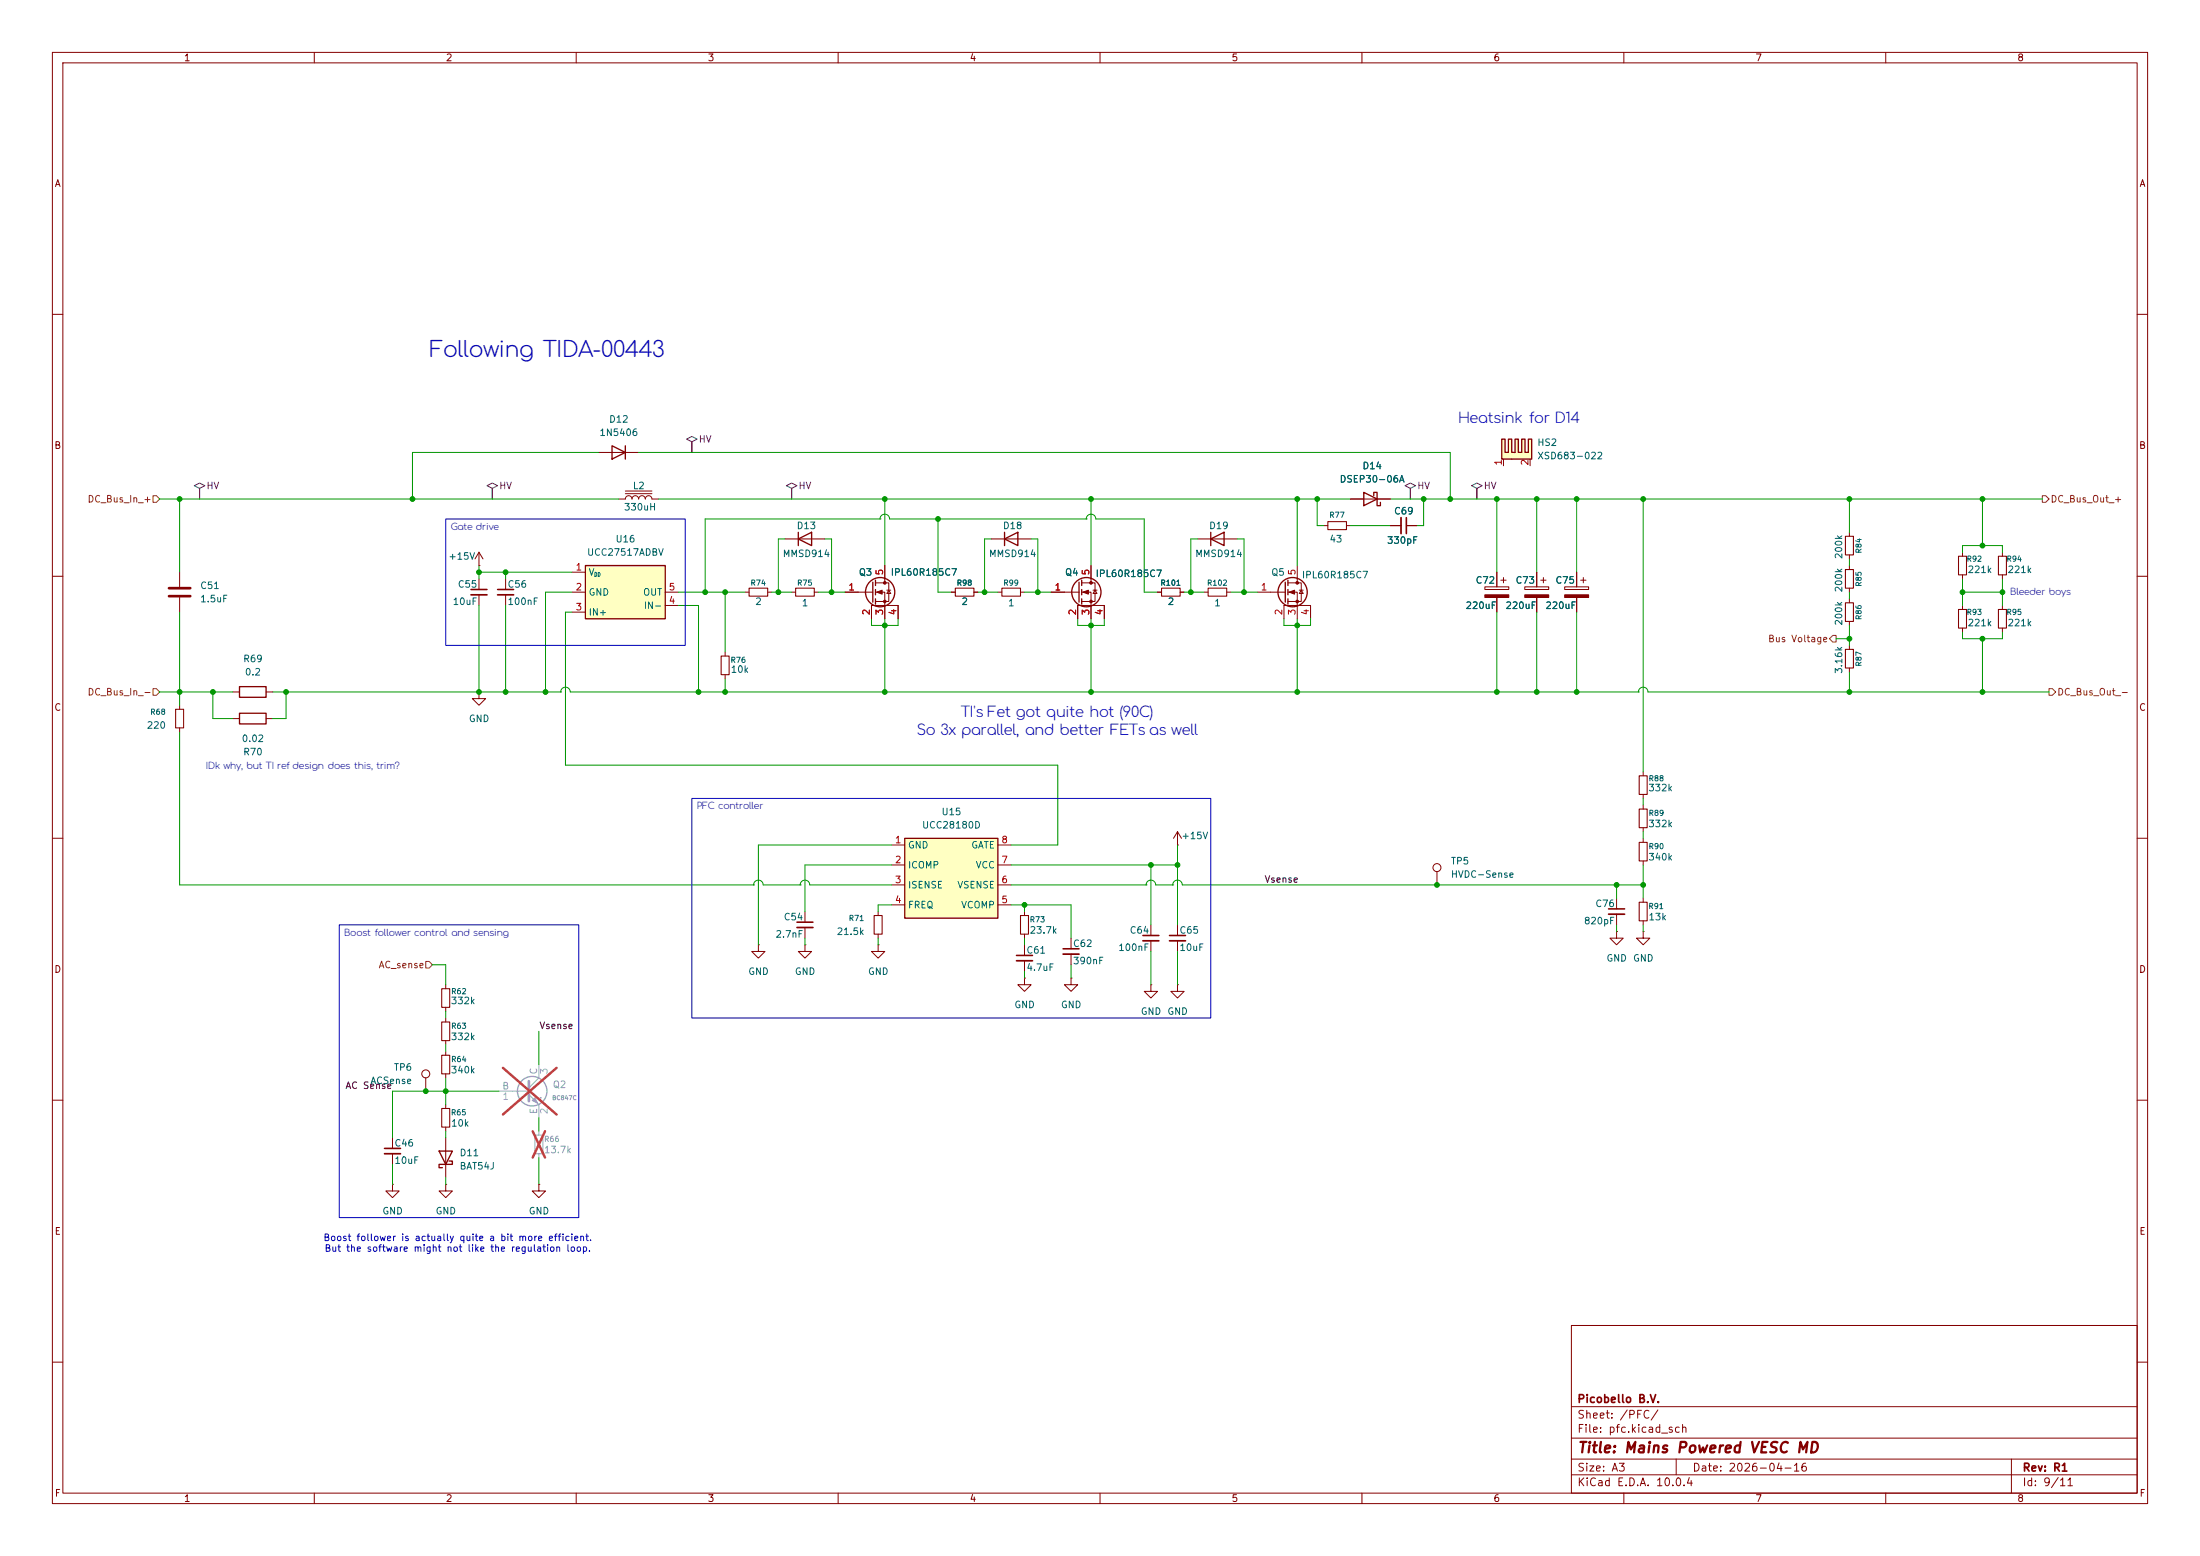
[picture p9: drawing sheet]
<svg xmlns="http://www.w3.org/2000/svg" width="420mm" height="297mm" viewBox="0 0 420 297" stroke-linecap="round" stroke-linejoin="round" font-family="sans-serif">
<g fill="none" stroke="#840000" stroke-width=".19">
<path d="M10 10h400v277h-400zM12 12h396v273h-396zM60 10v2M110 10v2M160 10v2M210 10v2M260 10v2M310 10v2M360 10v2M10 60h2M408 60h2M10 110h2"/>
<path d="M34.3 109.2v2.8M34.3 114v2.8M408 110h2M10 160h2M408 160h2M153.7 174v2M153.7 177v2.1M144.8 180.3v1.3h-1.3l1.3 1.3 1.2-1.3h-1.2M144.8 180.3h.1M10 210h2M408 210h2M300 253h108v32h-108z"/>
<path d="M10 260h2M300 278.5h108M300 274.5h108M300 268.5h108M320 278.5v3M384 278.5v6.5M408 260h2M60 285v2M110 285v2M160 285v2M210 285v2M260 285v2"/>
<path d="M300 281.5h108M310 285v2M360 285v2"/>
</g>
<path d="M32.3 112.3h4M32.3 113.8h4" fill="none" stroke="#840000" stroke-width=".51"/>
<path d="M152.1 176h3.1" fill="none" stroke="#840000" stroke-width=".3"/>
<path d="M152.1 177h3.1" fill="none" stroke="#840000" stroke-width=".33"/>
<path d="M172.7 160h17.8v15.3h-17.8z" fill="#ffffc2"/>
<g fill="none" stroke="#840000" stroke-width=".25">
<path d="M152.4 102.9l2.5-1.3v2.5zM152.4 101.6v2.5M166.6 111.1v3.8M167.1 110.7v1.1M167.1 112.5v1M167.1 114.3v1M231.1 102.9l2.6-1.3v2.5zM231.1 101.6v2.5M45.7 131.1h5.1v2h-5.1zM172.7 160h17.8v15.3h-17.8zM83.8 219.7h2.6l-1.3 2.5zM85.7 221.6h.7v.6h-2.6v.7h.7"/>
<circle cx="168" cy="113" r="2.79"/>
</g>
<g fill="none" stroke="#840000" stroke-width=".19">
<path d="M91.4 108h.1M91.4 105.4l.8 1.3M91.4 105.4l-.7 1.3M91.4 105.4v2.6M91.4 110.5v2M91.4 113.5v2.1M96.5 110.5v2M96.5 113.5v2.1M142.2 113h.8M146.6 113h.7M149.9 102.9h7.6M151.1 113h.8"/>
<path d="M155.4 113h.8M161.3 113h5.3M166.4 118.1v-2.5h5v2.5M167.1 111.3h2.6v3.5h-2.6M167.1 113h1.8v5.1M168.9 108v3.3M169.3 112.6h.8M169.7 112.6l.4 .7h-.8zM221 113h.7M225.3 113h.8M228.6 102.9h7.6M229.9 113h.7"/>
<path d="M234.2 113h.7M353.1 101.6v.8M353.1 105.9v.8M353.1 108v.7M353.1 112.3v.7M374.6 105.4v.8M374.6 109.7v.8M374.6 115.6v.7M374.6 119.9v.8M382.3 105.4v.8M382.3 109.7v.8M382.3 115.6v.7"/>
<path d="M382.3 119.9v.8M34.3 134.6v.8M34.3 138.9v.8M44.4 132.1h1.3M50.8 132.1h1.3M91.4 132.1v1.3h-1.2l1.2 1.2 1.3-1.2h-1.3M91.4 132.1h.1M138.4 124.5v.7M138.4 128.8v.7M353.1 123.2v.8M353.1 127.5v.8M167.6 174v.8"/>
<path d="M167.6 178.3v.8M170.2 161.3h2.5M170.2 165.1h2.5M170.2 168.9h2.5M170.2 172.7h2.5M190.5 161.3h2.5M190.5 165.1h2.5M190.5 168.9h2.5M190.5 172.7h2.5M195.6 174v.8M195.6 178.3v.8M204.5 179.1v2"/>
<path d="M274.3 166.4v2.5M85.1 188v.7M85.1 192.3v.7M85.1 194.3v.8M85.1 198.6v.8M153.7 180.3v1.3h-1.3l1.3 1.3 1.2-1.3h-1.2M153.7 180.3h.1M167.6 180.3v1.3h-1.2l1.2 1.3 1.3-1.3h-1.3M167.6 180.3h.1M195.6 186.7v1.3h-1.3l1.3 1.2 1.2-1.2h-1.2M195.6 186.7h.1M195.6 180.3v2.1"/>
<path d="M195.6 183.4v2M204.5 186.7v1.3h-1.3l1.3 1.2 1.2-1.2h-1.2M204.5 186.7h.1M204.5 182.1v2.1M219.7 188v1.2h-1.3l1.3 1.3 1.3-1.3h-1.3M219.7 188h.1M224.8 188v1.2h-1.3l1.3 1.3 1.3-1.3h-1.3M224.8 188h.1M74.9 217.2v2M81.3 205.7v2.6M85.1 200.7v.7M85.1 205v.7"/>
<path d="M85.1 210.8v.8M85.1 215.1v.8M85.1 217.2v7.6M74.9 226.1v1.2h1.3l-1.3 1.3-1.2-1.3h1.2M74.9 226.1h.1M74.9 220.2v2M85.1 226.1v1.2h1.3l-1.3 1.3-1.3-1.3h1.3M85.1 226.1h.1M102.9 226.1v1.2h1.2l-1.2 1.3-1.3-1.3h1.3M102.9 226.1h.1"/>
<circle cx="274.3" cy="165.6" r=".76"/>
<circle cx="81.3" cy="205" r=".76"/>
</g>
<path d="M89.9 112.5h3.1M95 112.5h3M194.1 182.4h3M202.9 181.1h3.1M73.4 219.2h3.1" fill="none" stroke="#840000" stroke-width=".3"/>
<path d="M89.9 113.5h3.1M95 113.5h3M194.1 183.4h3M202.9 182.1h3.1M73.4 220.2h3.1" fill="none" stroke="#840000" stroke-width=".33"/>
<g fill="none" stroke="#840000" stroke-width=".2">
<path d="M143 112.3h3.6v1.5h-3.6zM151.9 112.3h3.5v1.5h-3.5zM221.7 112.3h3.6v1.5h-3.6zM230.6 112.3h3.6v1.5h-3.6zM352.3 102.4h1.5v3.5h-1.5zM352.3 108.7h1.5v3.6h-1.5zM373.9 106.2h1.5v3.5h-1.5zM373.9 116.3h1.5v3.6h-1.5zM381.5 106.2h1.5v3.5h-1.5zM381.5 116.3h1.5v3.6h-1.5zM33.5 135.4h1.6v3.5h-1.6zM137.7 125.2h1.5v3.6h-1.5z"/>
<path d="M352.3 124h1.5v3.5h-1.5zM166.9 174.8h1.5v3.5h-1.5zM194.8 174.8h1.5v3.5h-1.5zM84.3 188.7h1.6v3.6h-1.6zM84.3 195.1h1.6v3.5h-1.6zM84.3 201.4h1.6v3.6h-1.6zM84.3 211.6h1.6v3.5h-1.6z"/>
</g>
<g fill="#840000" stroke="#840000" stroke-width=".19">
<path d="M167.4 113l1-.4v.8z"/>
<circle cx="168.9" cy="111.3" r=".25"/>
<circle cx="168.9" cy="114.8" r=".25"/>
</g>
<path d="M102.1 216.7h1.5v3.5h-1.5z" fill="none" stroke="#a1a1a1" stroke-width=".2"/>
<path d="M95.2 208.3h5.8M101 208.9l1.9 1.9v2.6M102.9 203.2v2.5l-1.9 1.9M102.9 215.9v.8M103.1 209.6h.1M102.9 220.2v.8" fill="none" stroke="#a1a1a1" stroke-width=".19"/>
<path d="M96 203.8l10.3 8.9M101.7 215.9l2.3 5M104 215.9l-2.3 5M106.3 203.8l-10.3 8.9" fill="none" stroke="#e12e31" stroke-width=".46"/>
<path d="M101 206.4v3.8" fill="none" stroke="#a1a1a1" stroke-width=".51"/>
<circle cx="101.6" cy="208.3" r="2.82" fill="none" stroke="#a1a1a1" stroke-width=".25"/>
<path d="M101.6 210.1l.5-.5 .5 1z" fill="#a1a1a1" stroke="#a1a1a1" stroke-width=".19"/>
<path d="M111.8 108h15.2v10.1h-15.2z" fill="#ffffc2"/>
<g fill="none" stroke="#840000" stroke-width=".25">
<path d="M111.8 108h15.2v10.1h-15.2zM206 111.1v3.8M206.5 110.7v1.1M206.5 112.5v1M206.5 114.3v1M45.7 136.1h5.1v2.1h-5.1z"/>
<circle cx="207.4" cy="113" r="2.79"/>
</g>
<g fill="none" stroke="#840000" stroke-width=".19">
<path d="M109.2 109.2h2.6M109.2 113h2.6M109.2 116.8h2.6M127 113h2.5M127 115.6h2.5M190.5 113h.8M194.8 113h.8M200.7 113h5.3M205.7 118.1v-2.5h5.1v2.5M206.5 111.3h2.5v3.5h-2.5M206.5 113h1.8v5.1M208.3 108v3.3"/>
<path d="M208.7 112.6h.7M209 112.6l.4 .7h-.7zM353.1 114.3v.8M353.1 118.6v.8M44.4 137.2h1.3M50.8 137.2h1.3M224.8 158.8l-.8 1.2M224.8 158.8l.8 1.2M224.8 158.8v2.5M313.7 147.3v.8M313.7 151.6v.8M313.7 153.7v.7"/>
<path d="M313.7 158v.8M224.8 161.3h.1M224.8 176.5v2.1M224.8 179.6v2M308.6 177.8v1.3h-1.3l1.3 1.2 1.3-1.2h-1.3M308.6 177.8h.1M308.6 171.5v2M308.6 174.5v2M313.7 177.8v1.3h-1.3l1.3 1.2 1.3-1.2h-1.3M313.7 177.8h.1M313.7 160v.8M313.7 164.3v.8"/>
<path d="M313.7 171.5v.7M313.7 175.8v.7"/>
</g>
<g fill="#840000" stroke="#840000" stroke-width=".19">
<path d="M206.8 113l1-.4v.8z"/>
<circle cx="208.3" cy="111.3" r=".25"/>
<circle cx="208.3" cy="114.8" r=".25"/>
</g>
<path d="M191.3 112.3h3.5v1.5h-3.5zM352.3 115.1h1.5v3.5h-1.5zM312.9 154.4h1.6v3.6h-1.6zM312.9 148.1h1.6v3.5h-1.6zM312.9 160.8h1.6v3.5h-1.6zM312.9 172.2h1.6v3.6h-1.6z" fill="none" stroke="#840000" stroke-width=".2"/>
<path d="M223.3 178.6h3M307.1 173.5h3" fill="none" stroke="#840000" stroke-width=".3"/>
<path d="M223.3 179.6h3M307.1 174.5h3" fill="none" stroke="#840000" stroke-width=".33"/>
<g fill="#ffffc2">
<path d="M286.7 83.8h.6v2.6h.7v-2.6h.6v2.6h.6l-.6 1.2h-1.9z"/>
<path d="M289.2 83.8h.7v2.6h.6v-2.6h.6v2.6h.7v-2.6h.6v3.8h-3.8l.6-1.2z"/>
</g>
<g fill="none" stroke="#840000" stroke-width=".25">
<path d="M116.8 85.1l2.6 1.3-2.6 1.2zM119.4 85.1v2.5M260.3 94l2.6 1.3-2.6 1.2zM262.3 94.6v-.6h.6v2.5h.6v-.6M286.7 83.8h.6v2.6h.7v-2.6h.6v2.6h.6v-2.6h.7v2.6h.6v-2.6h.6v2.6h.7v-2.6h.6v3.8h-5.7zM191.8 102.9l2.5-1.3v2.5zM191.8 101.6v2.5M245.4 111.1v3.8M245.9 110.7v1.1M245.9 112.5v1M245.9 114.3v1"/>
<circle cx="246.8" cy="113" r="2.79"/>
</g>
<g fill="none" stroke="#840000" stroke-width=".19">
<path d="M114.3 86.4h7.6M118.1 95.3h1.3a.64 .64 0 0 1 .6-.7 .64 .64 0 0 1 .6 .7 .64 .64 0 0 1 .7-.7 .64 .64 0 0 1 .6 .7 .64 .64 0 0 1 .7-.7 .64 .64 0 0 1 .6 .7 .64 .64 0 0 1 .6-.7 .64 .64 0 0 1 .7 .7h1.2M119.4 94.2h5.1M119.4 93.7h5.1M257.8 95.3h7.6M287 87.6v1.3M292.1 87.6v1.3M161.3 113h2.5M166.4 115.6v2.5M168.9 108v2.5M168.9 115.6v2.5M171.4 115.6v2.5"/>
<path d="M181.6 113h.8M185.9 113h.8M189.2 102.9h7.6M200.7 113h2.5M205.7 115.6v2.5M208.3 108v2.5M208.3 115.6v2.5M210.8 115.6v2.5M221 113h.7M225.3 113h.8M240 113h5.4M245.1 118.1v-2.5h5.1v2.5"/>
<path d="M245.9 111.3h2.5v3.5h-2.5M245.9 113h1.7v5.1M247.6 108v3.3M248 112.6h.8M248.4 112.6l.4 .7h-.8zM252.7 100.3h.8M257 100.3h.8M265.4 100.3h2.1M268.5 100.3h2M283.5 112h4.5v.5h-4.5zM285.7 109.2v2.8M285.7 114v2.8"/>
<path d="M286.5 110.7h1M287 110.2v1.1M291.1 112h4.6v.5h-4.6zM293.4 109.2v2.8M293.4 114v2.8M294.1 110.7h1M294.6 110.2v1.1M298.7 112h4.6v.5h-4.6zM301 109.2v2.8M301 114v2.8M301.8 110.7h1M302.3 110.2v1.1"/>
<path d="M219.7 176.5v2.1M219.7 179.6v2"/>
</g>
<path d="M268.5 98.8v3.1M218.2 178.6h3" fill="none" stroke="#840000" stroke-width=".3"/>
<path d="M267.5 98.8v3.1M218.2 179.6h3" fill="none" stroke="#840000" stroke-width=".33"/>
<path d="M253.5 99.6h3.5v1.5h-3.5zM182.4 112.3h3.5v1.5h-3.5z" fill="none" stroke="#840000" stroke-width=".2"/>
<g fill="#840000" stroke="#840000" stroke-width=".19">
<path d="M283.5 113.5h4.5v.5h-4.5z"/>
<path d="M291.1 113.5h4.6v.5h-4.6z"/>
<path d="M298.7 113.5h4.6v.5h-4.6z"/>
<path d="M246.1 113l1-.4v.8z"/>
<circle cx="247.6" cy="111.3" r=".25"/>
<circle cx="247.6" cy="114.8" r=".25"/>
</g>
<path d="M37.1 92.7l1-.5 1 .5-1 .5v2.1v-2.1zM93 92.7l1-.5 1 .5-1 .5v2.1v-2.1zM131.1 83.8l1-.5 1 .5-1 .5v2.1v-2.1zM150.1 92.7l1-.5 1 .5-1 .5v2.1v-2.1zM268.2 92.7l1-.5 1.1 .5-1.1 .5v2.1v-2.1zM280.9 92.7l1-.5 1.1 .5-1.1 .5v2.1v-2.1z" fill="none" stroke="#484848" stroke-width=".19"/>
<path d="M29.2 94.6h.6l.7 .7-.7 .6h-.6zM389.9 94.6h.6l.7 .7-.7 .6h-.6zM29.2 131.4h.6l.7 .7-.7 .6h-.6zM349.9 121.3h.6v1.3h-.6l-.7-.7zM391.2 131.4h.6l.6 .7-.6 .6h-.6zM81.3 183.5h.6l.6 .7-.6 .6h-.6z" fill="none" stroke="#725600" stroke-width=".19"/>
<g fill="none" stroke="#009600" stroke-width=".19">
<path d="M30.5 95.3h87.6M34.3 95.3v13.9M114.3 86.4h-35.6v8.9M121.9 86.4h155v8.9M125.7 95.3h132.1M168 99.1h.1M168 99.1a.91 .91 0 0 1 .9-1 .91 .91 0 0 1 .9 1h37.6M168 99.1h-33.4v13.9M168.9 95.3v12.7M179.1 99.1v13.9h2.5M207.4 99.1h.1M207.4 99.1a.91 .91 0 0 1 .9-1 .91 .91 0 0 1 .9 1h9.2v13.9h2.6"/>
<path d="M208.3 95.3v12.7M247.6 95.3v12.7M251.5 95.3v5h1.2M265.4 95.3h124.5M271.8 95.3v5h-1.3M285.7 95.3v13.9M293.4 95.3v13.9M301 95.3v13.9M313.7 95.3v52M353.1 95.3v6.3M378.5 95.3v8.8M34.3 116.8v17.8"/>
<path d="M91.4 108v2.5M91.4 115.6v16.5M91.4 109.2h17.8M96.5 109.2v1.3M96.5 115.6v16.5M109.2 113h-5.1v19.1M109.2 116.8h-1.3v29.3h94v15.2h-8.9M129.5 113h12.7M129.5 115.6h3.8v16.5M138.4 113v11.5M147.3 113h3.8M149.9 102.9h-1.3v10.1"/>
<path d="M156.2 113h5.1M157.5 102.9h1.2v10.1M166.4 118.1v1.3h5v-1.3M168.9 118.1v14M186.7 113h3.8M189.2 102.9h-1.2v10.1M195.6 113h5.1M196.8 102.9h1.3v10.1M205.7 118.1v1.3h5.1v-1.3M208.3 118.1v14M226.1 113h3.8M228.6 102.9h-1.3v10.1"/>
<path d="M234.9 113h5.1M236.2 102.9h1.3v10.1M245.1 118.1v1.3h5.1v-1.3M247.6 118.1v14M257.8 100.3h7.6M285.7 116.8v15.3M293.4 116.8v15.3M301 116.8v15.3M353.1 106.7v1.3M353.1 113v1.3M353.1 119.4v3.8M374.6 113h7.7"/>
<path d="M374.6 105.4v-1.3h7.7v1.3M374.6 110.5v5.1M382.3 110.5v5.1M30.5 132.1h13.9M34.3 139.7v29.2h109.6M40.6 132.1v5.1h3.8M52.1 132.1h54.9M54.6 132.1v5.1h-2.5M107 132.1h.1M107 132.1a.91 .91 0 0 1 .9-.9 .91 .91 0 0 1 1 .9h203.9M138.4 129.5v2.6M312.8 132.1h.1"/>
<path d="M312.8 132.1a.91 .91 0 0 1 .9-.9 .91 .91 0 0 1 .9 .9h76.6M350.5 121.9h2.6M353.1 128.3v3.8M374.6 120.7v1.2h7.7v-1.2M378.5 121.9v10.2M313.7 152.4v1.3M313.7 158.8v1.2M143.9 168.9h.1M143.9 168.9a.91 .91 0 0 1 .9-.9 .91 .91 0 0 1 .9 .9h7.1M152.8 168.9h.1M152.8 168.9a.91 .91 0 0 1 .9-.9 .91 .91 0 0 1 .9 .9h15.6M153.7 179.1v1.2"/>
<path d="M167.6 179.1v1.2M170.2 161.3h-25.4v19M170.2 172.7h-2.6v1.3M170.2 165.1h-16.5v8.9M193 168.9h25.8M193 172.7h11.5v6.4M193 165.1h31.8M195.6 172.7v1.3M195.6 179.1v1.2M218.8 168.9h.1M218.8 168.9a.91 .91 0 0 1 .9-.9 .91 .91 0 0 1 .9 .9h3.3M219.7 165.1v11.4"/>
<path d="M223.9 168.9h.1M223.9 168.9a.91 .91 0 0 1 .9-.9 .91 .91 0 0 1 .9 .9h88M224.8 161.3v15.2M308.6 168.9v2.6M308.6 176.5v1.3M313.7 165.1v6.4M313.7 176.5v1.3M82.5 184.2h2.6v3.8M85.1 193v1.3M85.1 199.4v1.3M102.9 196.9v6.3M195.6 185.4v1.3"/>
<path d="M204.5 184.2v2.5M219.7 181.6v6.4M224.8 181.6v6.4M85.1 205.7v5.1M85.1 215.9v1.3M95.2 208.3h-20.3v8.9M102.9 213.4v2.5M74.9 222.2v3.9M85.1 224.8v1.3M102.9 221v5.1"/>
</g>
<path d="M85.1 99.1h45.7v24.1h-45.7zM132.1 152.4h99v41.9h-99zM64.8 176.5h45.7v55.9h-45.7z" fill="none" stroke="#0000c2" stroke-width=".19"/>
<g fill="#009600" stroke="#009600" stroke-width=".19">
<circle cx="96.5" cy="132.1" r=".46"/>
<circle cx="104.1" cy="132.1" r=".46"/>
<circle cx="96.5" cy="109.2" r=".46"/>
<circle cx="208.3" cy="132.1" r=".46"/>
<circle cx="195.6" cy="172.7" r=".46"/>
<circle cx="168.9" cy="132.1" r=".46"/>
<circle cx="168.9" cy="119.4" r=".46"/>
<circle cx="133.3" cy="132.1" r=".46"/>
<circle cx="138.4" cy="113" r=".46"/>
<circle cx="148.6" cy="113" r=".46"/>
<circle cx="158.7" cy="113" r=".46"/>
<circle cx="198.1" cy="113" r=".46"/>
<circle cx="168.9" cy="95.3" r=".46"/>
<circle cx="179.1" cy="99.1" r=".46"/>
<circle cx="134.6" cy="113" r=".46"/>
<circle cx="138.4" cy="132.1" r=".46"/>
<circle cx="85.1" cy="208.3" r=".46"/>
<circle cx="81.3" cy="208.3" r=".46"/>
<circle cx="224.8" cy="165.1" r=".46"/>
<circle cx="219.7" cy="165.1" r=".46"/>
<circle cx="54.6" cy="132.1" r=".46"/>
<circle cx="91.4" cy="109.2" r=".46"/>
<circle cx="91.4" cy="132.1" r=".46"/>
<circle cx="34.3" cy="95.3" r=".46"/>
<circle cx="78.7" cy="95.3" r=".46"/>
<circle cx="40.6" cy="132.1" r=".46"/>
<circle cx="34.3" cy="132.1" r=".46"/>
<circle cx="374.6" cy="113" r=".46"/>
<circle cx="382.3" cy="113" r=".46"/>
<circle cx="378.5" cy="132.1" r=".46"/>
<circle cx="378.5" cy="121.9" r=".46"/>
<circle cx="378.5" cy="95.3" r=".46"/>
<circle cx="378.5" cy="104.1" r=".46"/>
<circle cx="353.1" cy="121.9" r=".46"/>
<circle cx="353.1" cy="132.1" r=".46"/>
<circle cx="251.5" cy="95.3" r=".46"/>
<circle cx="247.6" cy="95.3" r=".46"/>
<circle cx="285.7" cy="95.3" r=".46"/>
<circle cx="276.9" cy="95.3" r=".46"/>
<circle cx="271.8" cy="95.3" r=".46"/>
<circle cx="293.4" cy="95.3" r=".46"/>
<circle cx="227.3" cy="113" r=".46"/>
<circle cx="208.3" cy="95.3" r=".46"/>
<circle cx="188" cy="113" r=".46"/>
<circle cx="285.7" cy="132.1" r=".46"/>
<circle cx="274.3" cy="168.9" r=".46"/>
<circle cx="301" cy="95.3" r=".46"/>
<circle cx="293.4" cy="132.1" r=".46"/>
<circle cx="301" cy="132.1" r=".46"/>
<circle cx="313.7" cy="95.3" r=".46"/>
<circle cx="353.1" cy="95.3" r=".46"/>
<circle cx="308.6" cy="168.9" r=".46"/>
<circle cx="313.7" cy="168.9" r=".46"/>
<circle cx="247.6" cy="119.4" r=".46"/>
<circle cx="247.6" cy="132.1" r=".46"/>
<circle cx="208.3" cy="119.4" r=".46"/>
<circle cx="237.5" cy="113" r=".46"/>
</g>
<text font-size="4.2" fill="#0000c2" x="82.1" y="68.2">Following TIDA-00443</text>
<g font-size="2.8" fill="#0000c2">
<text x="278.3" y="80.7">Heatsink for D14</text>
<text x="183.4" y="136.9">TI's Fet got quite hot (90C)</text>
<text x="175" y="140.3">So 3x parallel, and better FETs as well</text>
</g>
<text font-size="2" fill="#840000" x="301" y="277.8">Title: Mains Powered VESC MD</text>
<g font-size="1.8" fill="#0000c2">
<text x="86" y="101.1">Gate drive</text>
<text x="383.8" y="113.6">Bleeder boys</text>
<text x="39.3" y="146.8">IDk why, but TI ref design does this, trim?</text>
<text x="133" y="154.5">PFC controller</text>
<text x="65.7" y="178.6">Boost follower control and sensing</text>
</g>
<g font-size="1.5" fill="#840000">
<text x="301" y="268.1">Picobello B.V.</text>
<text x="301" y="273.8">File: pfc.kicad_sch</text>
<text x="301" y="271.1">Sheet: /PFC/</text>
<text x="301" y="281.2">Size: A3</text>
<text x="323" y="281.2">Date: 2026-04-16</text>
<text x="386" y="281.2">Rev: R1</text>
<text x="301" y="284">KiCad E.D.A. 10.0.4</text>
<text x="386" y="284">Id: 9/11</text>
</g>
<g font-size="1.3" fill="#840000">
<text x="35" y="12">1</text>
<text x="85" y="12">2</text>
<text x="135" y="12">3</text>
<text x="185" y="12">4</text>
<text x="235" y="12">5</text>
<text x="285" y="12">6</text>
<text x="335" y="12">7</text>
<text x="385" y="12">8</text>
<text x="10.3" y="36">A</text>
<text x="408.3" y="36">A</text>
<text x="10.3" y="86">B</text>
<text x="408.2" y="86">B</text>
<text x="10.3" y="136">C</text>
<text x="408.2" y="136">C</text>
<text x="10.3" y="186">D</text>
<text x="408.2" y="186">D</text>
<text x="10.3" y="236">E</text>
<text x="408.3" y="236">E</text>
<text x="10.3" y="286">F</text>
<text x="35" y="287">1</text>
<text x="85" y="287">2</text>
<text x="135" y="287">3</text>
<text x="185" y="287">4</text>
<text x="235" y="287">5</text>
<text x="285" y="287">6</text>
<text x="335" y="287">7</text>
<text x="385" y="287">8</text>
<text x="408.3" y="286">F</text>
</g>
<g font-size="1.3" fill="#006464">
<text x="114.3" y="83.5">1N5406</text>
<text x="116.2" y="81">D12</text>
<text x="260" y="89.9">D14</text>
<text x="293.4" y="85.4">HS2</text>
<text x="293.4" y="88">XSD683-022</text>
<text x="120.7" y="93.7">L2</text>
<text x="255.6" y="92.4">DSEP30-06A</text>
<text x="119" y="97.7">330uH</text>
<text x="152" y="101.3">D13</text>
<text x="191.3" y="101.3">D18</text>
<text x="230.7" y="101.3">D19</text>
<text x="266" y="98.5">C69</text>
<text x="85.5" y="107.1">+15V</text>
<text x="112" y="106.4">UCC27517ADBV</text>
<text x="117.4" y="103.8">U16</text>
<text x="149.3" y="106.6">MMSD914</text>
<text x="188.7" y="106.6">MMSD914</text>
<text x="228.1" y="106.6">MMSD914</text>
<text x="253.7" y="103.8">43</text>
<text x="264.7" y="104.1">330pF</text>
<text x="352" y="106.8" transform="rotate(-90 352 106.8)">200k</text>
<text x="38.1" y="112.7">C51</text>
<text x="87.3" y="112.5">C55</text>
<text x="96.8" y="112.5">C56</text>
<text x="112.3" y="110.2">V</text>
<text x="163.8" y="110.2">Q3</text>
<text x="169.9" y="110.2">IPL60R185C7</text>
<text x="203.2" y="110.2">Q4</text>
<text x="209.1" y="110.4">IPL60R185C7</text>
<text x="242.6" y="110.2">Q5</text>
<text x="248.4" y="110.7">IPL60R185C7</text>
<text x="281.6" y="111.7">C72</text>
<text x="289.2" y="111.7">C73</text>
<text x="296.8" y="111.7">C75</text>
<text x="352" y="113.2" transform="rotate(-90 352 113.2)">200k</text>
<text x="375.5" y="109.7">221k</text>
<text x="383.1" y="109.7">221k</text>
<text x="38.1" y="115.3">1.5uF</text>
<text x="86.3" y="115.8">10uF</text>
<text x="96.8" y="115.8">100nF</text>
<text x="112.3" y="114">GND</text>
<text x="112.3" y="117.8">IN+</text>
<text x="122.7" y="114">OUT</text>
<text x="122.8" y="116.5">IN-</text>
<text x="144.1" y="115.8">2</text>
<text x="153" y="116">1</text>
<text x="183.4" y="115.8">2</text>
<text x="192.3" y="116">1</text>
<text x="222.8" y="115.8">2</text>
<text x="231.7" y="116">1</text>
<text x="279.7" y="116.5">220uF</text>
<text x="287.3" y="116.5">220uF</text>
<text x="294.9" y="116.5">220uF</text>
<text x="352" y="119.5" transform="rotate(-90 352 119.5)">200k</text>
<text x="375.5" y="119.8">221k</text>
<text x="383.1" y="119.8">221k</text>
<text x="46.3" y="126.7">R69</text>
<text x="46.6" y="129.2">0.2</text>
<text x="139.4" y="128.7">10k</text>
<text x="352" y="128.7" transform="rotate(-90 352 128.7)">3.16k</text>
<text x="27.9" y="139.4">220</text>
<text x="46" y="141.9">0.02</text>
<text x="89.4" y="138.1">GND</text>
<text x="46.3" y="144.5">R70</text>
<text x="179.6" y="155.9">U15</text>
<text x="314.6" y="151.3">332k</text>
<text x="175.9" y="158.5">UCC28180D</text>
<text x="225.5" y="160.5">+15V</text>
<text x="314.6" y="158.2">332k</text>
<text x="173.2" y="162.3">GND</text>
<text x="173.2" y="166.1">ICOMP</text>
<text x="185.3" y="162.3">GATE</text>
<text x="186.2" y="166.1">VCC</text>
<text x="276.9" y="165.3">TP5</text>
<text x="276.9" y="167.8">HVDC-Sense</text>
<text x="314.6" y="164.5">340k</text>
<text x="173.2" y="169.9">ISENSE</text>
<text x="173.2" y="173.7">FREQ</text>
<text x="182.7" y="169.9">VSENSE</text>
<text x="183.4" y="173.7">VCOMP</text>
<text x="304.5" y="173.4">C76</text>
<text x="147.9" y="179.3">2.7nF</text>
<text x="149.5" y="176">C54</text>
<text x="159.6" y="178.8">21.5k</text>
<text x="196.5" y="178.5">23.7k</text>
<text x="215.6" y="178.5">C64</text>
<text x="225.1" y="178.5">C65</text>
<text x="302.3" y="176.7">820pF</text>
<text x="314.6" y="176">13k</text>
<text x="195.8" y="182.3">C61</text>
<text x="195.8" y="185.6">4.7uF</text>
<text x="204.7" y="184.4">390nF</text>
<text x="204.7" y="181.1">C62</text>
<text x="213.4" y="181.8">100nF</text>
<text x="225.1" y="181.8">10uF</text>
<text x="306.6" y="183.9">GND</text>
<text x="311.7" y="183.9">GND</text>
<text x="86" y="192">332k</text>
<text x="142.7" y="186.4">GND</text>
<text x="151.6" y="186.4">GND</text>
<text x="165.6" y="186.4">GND</text>
<text x="193.5" y="192.7">GND</text>
<text x="202.4" y="192.7">GND</text>
<text x="217.7" y="194">GND</text>
<text x="222.8" y="194">GND</text>
<text x="86" y="198.8">332k</text>
<text x="70.6" y="207.2">ACSense</text>
<text x="75.1" y="204.7">TP6</text>
<text x="86" y="205.2">340k</text>
<text x="86" y="215.3">10k</text>
<text x="75.2" y="219.2">C46</text>
<text x="87.6" y="221">D11</text>
<text x="75.2" y="222.5">10uF</text>
<text x="87.6" y="223.5">BAT54J</text>
<text x="72.9" y="232.1">GND</text>
<text x="83.1" y="232.1">GND</text>
<text x="100.8" y="232.1">GND</text>
</g>
<g font-size="1.3" fill="#840084">
<text x="133.3" y="84.8">HV</text>
<text x="39.3" y="93.7">HV</text>
<text x="95.2" y="93.7">HV</text>
<text x="152.3" y="93.7">HV</text>
<text x="270.4" y="93.7">HV</text>
<text x="283.1" y="93.7">HV</text>
</g>
<g font-size="1.3" fill="#a90000">
<text x="287" y="89" transform="rotate(-90 287 89)">1</text>
<text x="292.1" y="89" transform="rotate(-90 292.1 89)">2</text>
<text x="109.8" y="109.2">1</text>
<text x="109.8" y="113">2</text>
<text x="127.6" y="113">5</text>
<text x="161.9" y="113">1</text>
<text x="168.9" y="109.9" transform="rotate(-90 168.9 109.9)">5</text>
<text x="201.2" y="113">1</text>
<text x="208.3" y="109.9" transform="rotate(-90 208.3 109.9)">5</text>
<text x="240.6" y="113">1</text>
<text x="247.6" y="109.9" transform="rotate(-90 247.6 109.9)">5</text>
<text x="109.8" y="116.8">3</text>
<text x="127.6" y="115.5">4</text>
<text x="166.3" y="117.5" transform="rotate(-90 166.3 117.5)">2</text>
<text x="168.9" y="117.5" transform="rotate(-90 168.9 117.5)">3</text>
<text x="171.4" y="117.5" transform="rotate(-90 171.4 117.5)">4</text>
<text x="205.7" y="117.5" transform="rotate(-90 205.7 117.5)">2</text>
<text x="208.3" y="117.5" transform="rotate(-90 208.3 117.5)">3</text>
<text x="210.8" y="117.5" transform="rotate(-90 210.8 117.5)">4</text>
<text x="245.1" y="117.5" transform="rotate(-90 245.1 117.5)">2</text>
<text x="247.6" y="117.5" transform="rotate(-90 247.6 117.5)">3</text>
<text x="250.2" y="117.5" transform="rotate(-90 250.2 117.5)">4</text>
<text x="170.7" y="161.3">1</text>
<text x="191.1" y="161.3">8</text>
<text x="170.7" y="165.1">2</text>
<text x="191.1" y="165.1">7</text>
<text x="170.7" y="168.9">3</text>
<text x="170.7" y="172.7">4</text>
<text x="191.1" y="172.7">5</text>
<text x="191.1" y="168.9">6</text>
</g>
<g font-size="1.3" fill="#725600">
<text x="16.6" y="96.2">DC_Bus_In_+</text>
<text x="391.4" y="96.2">DC_Bus_Out_+</text>
<text x="337.4" y="122.9">Bus Voltage</text>
<text x="16.6" y="133.1">DC_Bus_In_-</text>
<text x="392.6" y="133.1">DC_Bus_Out_-</text>
<text x="72.2" y="185.1">AC_sense</text>
</g>
<g font-size="1.3" fill="#0f0f0f">
<text x="241.3" y="168.8">Vsense</text>
<text x="102.9" y="196.7">Vsense</text>
<text x="65.8" y="208.2">AC Sense</text>
</g>
<g font-size="1.3" fill="#989898">
<text x="95.8" y="208.3">B</text>
<text x="102.8" y="205.2" transform="rotate(-90 102.8 205.2)">C</text>
<text x="105.4" y="208">Q2</text>
<text x="102.8" y="212.8" transform="rotate(-90 102.8 212.8)">E</text>
<text x="103.7" y="220.4">13.7k</text>
</g>
<g font-size="1.3" fill="#aaa">
<text x="104.8" y="205.2" transform="rotate(-90 104.8 205.2)">3</text>
<text x="95.8" y="210.2">1</text>
<text x="104.8" y="212.8" transform="rotate(-90 104.8 212.8)">2</text>
</g>
<g font-size="1.3" fill="#0000c2">
<text x="61.6" y="237.2">Boost follower is actually quite a bit more efficient.</text>
<text x="61.8" y="239.2">But the software might not like the regulation loop.</text>
</g>
<g font-size="1" fill="#006464">
<text x="253.7" y="99.1">R77</text>
<text x="355.6" y="105.7" transform="rotate(-90 355.6 105.7)">R84</text>
<text x="375.3" y="107.5">R92</text>
<text x="383" y="107.5">R94</text>
<text x="143.2" y="112">R74</text>
<text x="152.1" y="112">R75</text>
<text x="182.5" y="112">R98</text>
<text x="191.4" y="112">R99</text>
<text x="221.4" y="112">R101</text>
<text x="230.3" y="112">R102</text>
<text x="355.6" y="112.1" transform="rotate(-90 355.6 112.1)">R85</text>
<text x="355.6" y="118.4" transform="rotate(-90 355.6 118.4)">R86</text>
<text x="375.3" y="117.6">R93</text>
<text x="383" y="117.6">R95</text>
<text x="139.4" y="126.8">R76</text>
<text x="355.6" y="127.3" transform="rotate(-90 355.6 127.3)">R87</text>
<text x="28.6" y="136.7">R68</text>
<text x="314.6" y="149.4">R88</text>
<text x="314.6" y="156">R89</text>
<text x="314.6" y="162.3">R90</text>
<text x="314.6" y="173.8">R91</text>
<text x="161.9" y="176">R71</text>
<text x="196.5" y="176.3">R73</text>
<text x="86" y="190">R62</text>
<text x="86" y="196.6">R63</text>
<text x="86" y="203">R64</text>
<text x="86" y="213.1">R65</text>
</g>
<text font-size="1" fill="#989898" x="103.8" y="218.2">R66</text>
<text font-size=".8" fill="#006464" x="113.4" y="110.2">DD</text>
<text font-size=".8" fill="#989898" x="105.3" y="210.2">BC847C</text>
</svg>
